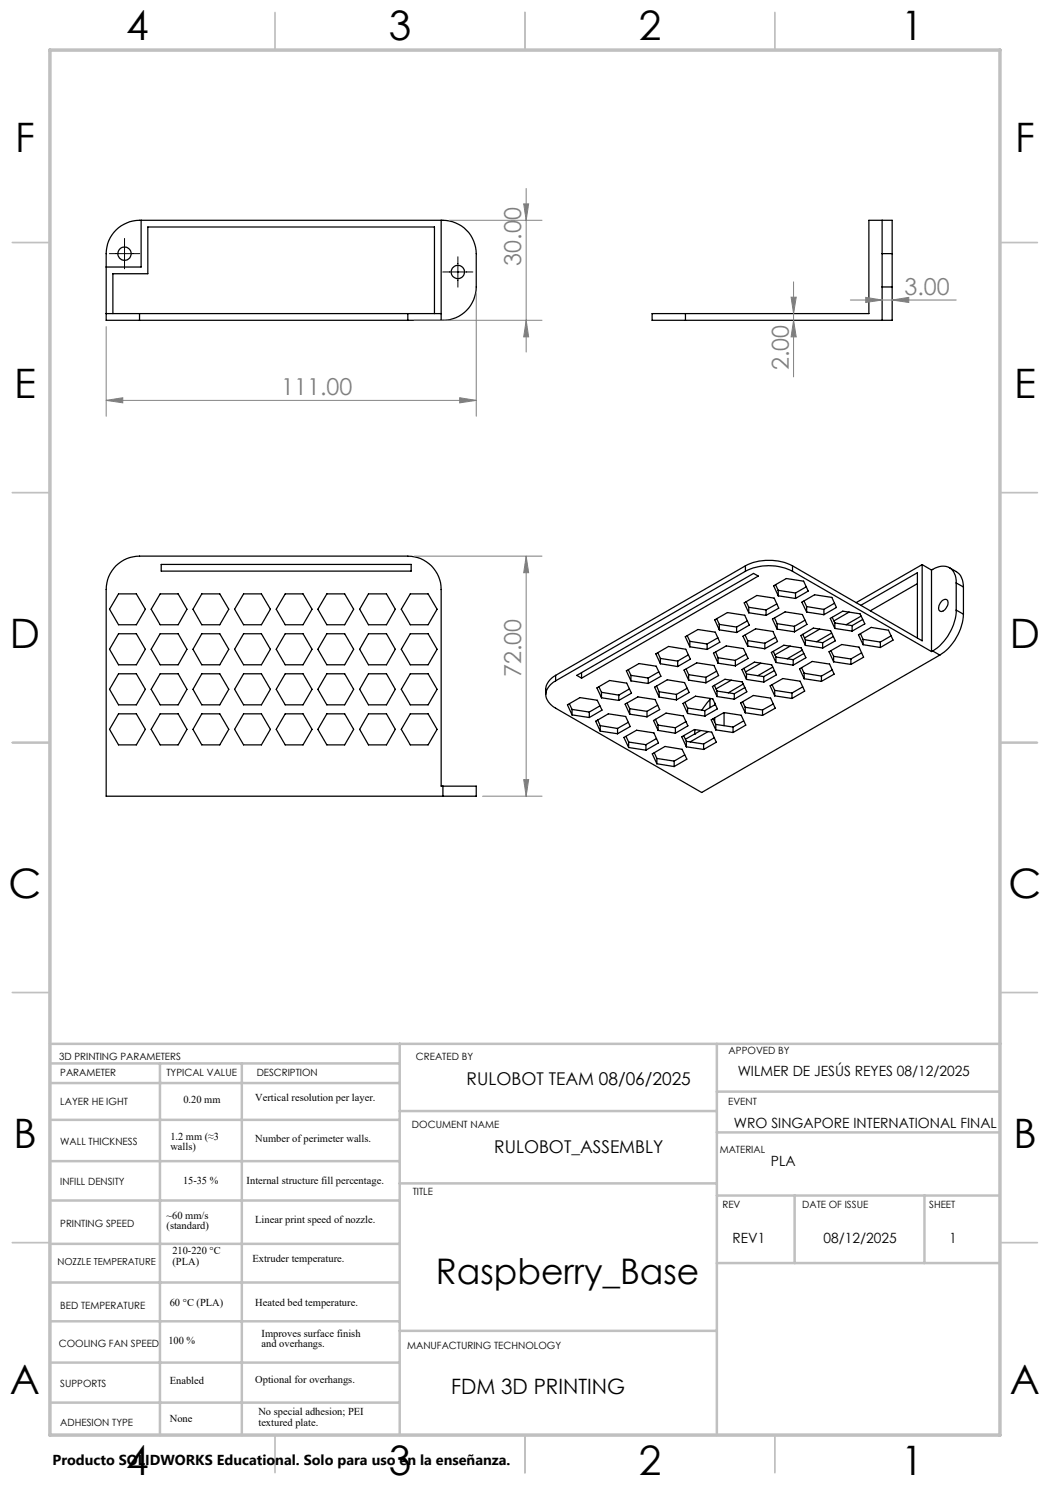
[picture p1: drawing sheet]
<svg xmlns="http://www.w3.org/2000/svg" width="210mm" height="297mm" viewBox="0 0 210 297" stroke-linecap="round" stroke-linejoin="round" font-family="sans-serif">
<g fill="none" stroke="#c0c0c0" stroke-width=".35">
<path d="M55 2.5v7.5M105 2.5v7.5M155 2.5v7.5M2.5 48.5h7.5M200 48.5h7.5M2.5 98.5h7.5M200 98.5h7.5M2.5 148.5h7.5M200 148.5h7.5M2.5 198.5h7.5M200 198.5h7.5M2.5 248.5h7.5"/>
<path d="M200 248.5h7.5M55 287v7.5M105 287v7.5M155 287v7.5"/>
</g>
<g fill="none" stroke="#c0c0c0" stroke-width=".5">
<path d="M10 208.8h190.2M10.1 212.7h69.6M10.1 216.6h69.6M32 212.7v74.4M48.4 212.7v74.4M79.9 208.8v78.2M143.4 208.8v78.2M143.4 218.3h56.6M10.1 224h69.6M10.1 232.2h69.6M79.9 236.7h63.5M79.9 222.2h63.5"/>
<path d="M143.4 226.5h56.6M143.4 239.1h56.6M158.9 239.1v13.5M184.9 239.1v13.5M10.1 240.1h69.6M10.1 256.5h69.6M10.1 248.8h69.6M143.4 252.6h56.6M10.1 272.5h69.6M10.1 264.3h69.6M79.9 266.2h63.5M10.1 280.5h69.6"/>
</g>
<path d="M10 10h190v277h-190z" fill="none" stroke="#c0c0c0" stroke-width=".7"/>
<g fill="none" stroke="#000" stroke-width=".25">
<path d="M28.2 44.1v9.3h-7M88.2 44.1v20M176.4 57.4v6.7M176.4 44.1v6.6M176.4 57.4h2M176.4 50.7h2M176.4 50.7v6.7M178.4 57.4v6.7h-41.3M178.4 50.7v-6.6h-4.6v18.6h-36.7M178.4 50.7v6.7M21.2 62.7h6.7M22.6 62.7v-8h7v-9.3h57.3v17.3"/>
<path d="M27.9 64.1h-6.7v-13.4a6.7 6.7 0 0 1 6.7-6.6h60.7a6.7 6.7 0 0 1 6.6 6.6v6.7a6.7 6.7 0 0 1-7 6.7M27.9 62.7v1.4M27.9 64.1h53.7M27.9 62.7h53.7M81.6 64.1h6.6M81.6 62.7h6.6M81.6 62.7v1.4M137.1 62.7h-6.7v1.4h6.7M137.1 62.7v1.4M23.7 118.8h3.6l1.8 3-1.8 3.2h-3.6l-1.8-3.2zM32 118.8h3.6l1.8 3-1.8 3.2h-3.6l-1.8-3.2zM32.2 112.9h50v1.3h-50z"/>
<path d="M40.4 118.8h3.6l1.8 3-1.8 3.2h-3.6l-1.8-3.2zM48.7 118.8h3.6l1.8 3-1.8 3.2h-3.6l-1.8-3.2zM57 118.8h3.6l1.8 3-1.8 3.2h-3.6l-1.8-3.2zM65.4 118.8h3.5l1.8 3-1.8 3.2h-3.5l-1.8-3.2zM73.7 118.8h3.6l1.8 3-1.8 3.2h-3.6l-1.8-3.2zM82.1 118.8h3.5l1.8 3-1.8 3.2h-3.5l-1.8-3.2zM149.1 114.3a10.4 10.4 0 0 1 9.4 0M149.1 113.2a10.7 10.7 0 0 1 9.4 0M149.1 114.3l-38 21.9M149.1 113.2v1.1M149.1 113.2l-38 21.9M155.1 116.9l.5 1.2"/>
<path d="M155.6 119.2l-.9-2 2.6-1.5 3.4 .5 .9 2-2.5 1.5M155.6 119.2l3.5 .5M155.6 118.1v1.1M155.6 118.1l3.5 .5M158.5 114.3l27.8 16M158.5 113.2v1.1M159.1 118.6v1.1M161.3 117.4l-2.2 1.2M183.5 116.7l-9.4 5.5M184.4 112.9v15.3l-25.9-15M184.4 112.9l1.9 1.1M184.4 112.9l-13.2 7.6"/>
<path d="M186.3 114a3.2 3.2 0 0 1 4.2 0l.6 1.1 .1 1.5M186.3 114v16.3M189.9 113.5a5.2 5.2 0 0 1 2.2 1.6l.5 1.3 .1 1M191.2 116.6v5.4M191.2 116.6l1.5 .8M192.7 117.4v5.4M23.7 134.8h3.6l1.8 3.1-1.8 3.1h-3.6l-1.8-3.1zM23.7 126.7h3.6l1.8 3.2-1.8 3.1h-3.6l-1.8-3.1zM32 134.8h3.6l1.8 3.1-1.8 3.1h-3.6l-1.8-3.1zM32 126.7h3.6l1.8 3.2-1.8 3.1h-3.6l-1.8-3.1zM40.4 134.8h3.6l1.8 3.1-1.8 3.1h-3.6l-1.8-3.1zM40.4 126.7h3.6l1.8 3.2-1.8 3.1h-3.6l-1.8-3.1z"/>
<path d="M48.7 134.8h3.6l1.8 3.1-1.8 3.1h-3.6l-1.8-3.1zM48.7 126.7h3.6l1.8 3.2-1.8 3.1h-3.6l-1.8-3.1zM57 134.8h3.6l1.8 3.1-1.8 3.1h-3.6l-1.8-3.1zM57 126.7h3.6l1.8 3.2-1.8 3.1h-3.6l-1.8-3.1zM65.4 134.8h3.5l1.8 3.1-1.8 3.1h-3.5l-1.8-3.1zM65.4 126.7h3.5l1.8 3.2-1.8 3.1h-3.5l-1.8-3.1zM73.7 134.8h3.6l1.8 3.1-1.8 3.1h-3.6l-1.8-3.1zM73.7 126.7h3.6l1.8 3.2-1.8 3.1h-3.6l-1.8-3.1zM82.1 134.8h3.5l1.8 3.1-1.8 3.1h-3.5l-1.8-3.1zM82.1 126.7h3.5l1.8 3.2-1.8 3.1h-3.5l-1.8-3.1zM111.1 135.1a3.6 3.6 0 0 0-2 3.8M111.1 135.1v1.1"/>
<path d="M115.4 135.1l35.3-20.4 1 .5-35.4 20.4zM116.3 134.5v1.1M119.8 137.3l.5 1.2M120.3 139.6l-.9-2 2.5-1.5 3.4 .5 1 2-2.5 1.5M120.3 139.6l3.5 .5M120.3 138.5v1.1M120.3 138.5l3.5 .5M123.8 139v1.1M125.7 133.9l.5 1.2M125.9 137.8l-2.1 1.2M126.2 136.2l-.9-2 2.5-1.5 3.4 .5 1 2.1-2.6 1.4M126.2 136.2l3.4 .5"/>
<path d="M126.2 135.1v1.1M126.2 135.1l3.4 .5M129.6 135.6v1.1M131.3 137.2l.5 1.2M131.6 130.5l.5 1.2M131.8 134.4l-2.2 1.2M131.8 139.4l-.9-2 2.6-1.4 3.4 .5 .9 2-2.5 1.5M131.8 139.4l3.5 .6M131.8 138.4v1M131.8 138.4l3.5 .5M132.1 132.7l-.9-1.9 2.5-1.5 3.5 .6 .9 1.9-2.6 1.5M132.1 132.7l3.4 .6"/>
<path d="M132.1 131.7v1M132.1 131.7l3.4 .5M135.3 138.9v1.1M135.5 132.2v1.1M137.2 133.8l.5 1.1M137.4 127.1l.6 1.2M137.4 137.7l-2.1 1.2M137.7 131l-2.2 1.2M137.7 136l-.9-2 2.5-1.4 3.5 .5 .9 2-2.5 1.5M137.7 136l3.5 .6M137.7 134.9v1.1M137.7 134.9l3.5 .6"/>
<path d="M138 129.4l-.9-2.1 2.5-1.4 3.5 .5 .9 2-2.6 1.5M138 129.4l3.4 .5M138 128.3v1.1M138 128.3l3.4 .5M141.2 135.5v1.1M141.4 128.8v1.1M142 139.9l-1.6 2.2M142 139.7v1.8M142.9 137.1l.5 1.1M143.1 130.4l.5 1.1M143.3 123.7l.6 1.2M143.3 134.2l-2.1 1.3"/>
<path d="M143.4 139.3l-.9-2 2.5-1.4 3.4 .5 1 2-2.5 1.4M143.4 139.3l3.5 .5M143.4 138.2v1.1M143.4 138.2l3.5 .5M143.6 127.6l-2.2 1.2M143.6 132.6l-.9-2 2.5-1.4 3.5 .5 .9 2-2.5 1.5M143.6 132.6l3.5 .6M143.6 131.5v1.1M143.6 131.5l3.5 .6M143.9 126l-1-2 2.6-1.5 3.4 .5 1 2-2.6 1.5M143.9 126l3.4 .5M143.9 124.9v1.1"/>
<path d="M143.9 124.9l3.4 .5M146.3 136l-3.1 1.8M146.9 138.7v1.1M147.1 132.1v1.1M147.3 125.4v1.1M148.7 136.8l-3 1.8M148.8 133.7l.5 1.1M149 137.5l-2.1 1.2M149 127l.5 1.1M149.2 120.3l.6 1.2M149.2 130.8l-2.1 1.3M149.3 135.9l-.9-2 2.5-1.5 3.4 .6 1 2-2.5 1.4"/>
<path d="M149.3 135.9l3.5 .5M149.3 134.8v1.1M149.3 134.8l3.5 .5M149.5 124.2l-2.2 1.2M149.5 129.2l-.9-2 2.5-1.4 3.5 .5 .9 2-2.5 1.4M149.5 129.2l3.5 .5M149.5 128.1v1.1M149.5 128.1l3.5 .6M149.8 122.6l-1-2 2.6-1.5 3.4 .5 1 2-2.6 1.5M149.8 122.6l3.4 .5M149.8 121.5v1.1M149.8 121.5l3.4 .5"/>
<path d="M152.2 132.6l-3.1 1.8M152.8 135.3v1.1M153 128.7v1M153.2 122v1.1M154.4 136.9l.5 1.2M154.6 133.4l-3 1.7M154.7 130.3l.5 1.1M154.9 134.1l-2.1 1.2M154.9 123.6l.5 1.1M154.9 139.2l-.9-2 2.6-1.5 3.4 .5 .9 2-2.5 1.5M154.9 139.2l3.5 .5M154.9 138.1v1.1"/>
<path d="M154.9 138.1l3.5 .5M155.1 127.5l-2.1 1.2M155.2 132.5l-.9-2 2.5-1.5 3.4 .6 1 1.9-2.6 1.5M155.2 132.5l3.4 .5M155.2 131.4v1.1M155.2 131.4l3.4 .5M155.4 120.8l-2.2 1.2M155.4 125.8l-.9-2 2.5-1.4 3.5 .5 .9 2-2.5 1.5M155.4 125.8l3.5 .6M155.4 124.7v1.1M155.4 124.7l3.5 .6M158 129.2l-3 1.8"/>
<path d="M158.4 138.6v1.1M158.6 131.9v1.1M158.9 125.3v1.1M160.3 133.5l.5 1.2M160.4 130l-3 1.8M160.5 126.9l.6 1.1M160.5 137.4l-2.1 1.2M160.8 130.7l-2.2 1.2M160.8 120.2l.5 1.1M160.8 135.7l-.9-1.9 2.6-1.5 3.4 .5 .9 2-2.5 1.5M160.8 135.7l3.5 .6M160.8 134.7v1"/>
<path d="M160.8 134.7l3.5 .5M161 124l-2.1 1.3M161.1 129.1l-.9-2 2.5-1.5 3.4 .5 1 2.1-2.6 1.4M161.1 129.1l3.4 .5M161.1 128v1.1M161.1 128l3.4 .5M161.3 122.4l-.9-2 2.5-1.4 3.5 .5 .9 2-2.5 1.4M161.3 122.4l3.5 .5M161.3 121.3v1.1M161.3 121.3l3.5 .6M163.9 125.8l-3 1.8M164.3 135.2v1.1"/>
<path d="M164.5 128.5v1.1M164.8 121.9v1M166.2 130.1l.5 1.2M166.3 126.6l-3 1.7M166.4 123.5l.6 1.1M166.4 134l-2.1 1.2M166.7 127.3l-2.2 1.2M166.7 132.4l-.9-2.1 2.5-1.4 3.5 .5 .9 2-2.5 1.5M166.7 132.4l3.5 .5M166.7 131.3v1.1M166.7 131.3l3.5 .5M166.9 120.6l-2.1 1.3"/>
<path d="M167 125.7l-.9-2 2.5-1.5 3.4 .6 1 2-2.6 1.4M167 125.7l3.4 .5M167 124.6v1.1M167 124.6l3.4 .5M169.8 122.4l-3 1.8M170.2 131.8v1.1M170.4 125.1v1.1M172.1 126.7l.5 1.2M172.2 121.1l11.3-6.6v13.1M172.2 123.2l-3 1.8M172.3 130.6l-2.1 1.2M172.5 123.9l-2.1 1.2"/>
<path d="M172.6 128.9l-.9-1.9 2.5-1.5 3.5 .5 .9 2-2.5 1.5M172.6 128.9l3.5 .6M172.6 127.9v1M172.6 127.9l3.5 .5M176.1 128.4v1.1M178.2 127.2l-2.1 1.2M186.5 130.2l-.2 .1M186.5 130.2l1.5 .8M188 131l-47.7 27.5-29.2-16.9a2.93 2.93 0 0 1-1.6-3.8l.8-1 .8-.6M188.3 120.2a.69 .69 0 0 1 1-.3 .69 .69 0 0 1 .3 1 1.42 1.42 0 0 1-1.6 1.3 1.51 1.51 0 0 1 .3-2zM191.2 122a10.5 10.5 0 0 1-4.7 8.2M191.2 122l1.5 .8"/>
<path d="M192.7 122.8a10.6 10.6 0 0 1-4.7 8.2M23.7 142.8h3.6l1.8 3.1-1.8 3.1h-3.6l-1.8-3.1zM32 142.8h3.6l1.8 3.1-1.8 3.1h-3.6l-1.8-3.1zM40.4 142.8h3.6l1.8 3.1-1.8 3.1h-3.6l-1.8-3.1zM48.7 142.8h3.6l1.8 3.1-1.8 3.1h-3.6l-1.8-3.1zM57 142.8h3.6l1.8 3.1-1.8 3.1h-3.6l-1.8-3.1zM65.4 142.8h3.5l1.8 3.1-1.8 3.1h-3.5l-1.8-3.1zM73.7 142.8h3.6l1.8 3.1-1.8 3.1h-3.6l-1.8-3.1zM82.1 142.8h3.5l1.8 3.1-1.8 3.1h-3.5l-1.8-3.1zM88.6 157.2h-.4v-39.3a6.6 6.6 0 0 0-6.6-6.7h-53.7a6.6 6.6 0 0 0-6.7 6.7v41.3h67.4M88.6 157.2h6.6v2h-6.6M88.6 157.2v2"/>
<path d="M113.9 140.8l.5 1.1M114.4 143l-.9-2 2.5-1.5 3.5 .5 .9 2-2.5 1.5M114.4 143l3.5 .5M114.4 141.9v1.1M114.4 141.9l3.5 .5M117.9 142.4v1.1M119.5 144l.6 1.1M120 141.2l-2.1 1.2M120.1 146.2l-1-2 2.6-1.4 3.4 .5 .9 2-2.5 1.5M120.1 146.2l3.4 .6M120.1 145.1v1.1M120.1 145.1l3.4 .6"/>
<path d="M123.5 145.7v1.1M125.2 147.3l.5 1.1M125.4 140.6l.5 1.1M125.7 144.5l-2.2 1.2M125.7 149.5l-.9-2 2.5-1.5 3.5 .6 .9 2-2.5 1.4M125.7 149.5l3.5 .5M125.7 148.4v1.1M125.7 148.4l3.5 .5M125.9 142.8l-.9-2 2.6-1.4 3.4 .5 .9 2-2.5 1.5M125.9 142.8l3.5 .6M125.9 141.7v1.1M125.9 141.7l3.5 .6"/>
<path d="M129.2 148.9v1.1M129.4 142.3v1.1M130.8 150.5l.6 1.2M131.1 143.9l.5 1.1M131.3 147.7l-2.1 1.2M131.4 152.7l-.9-1.9 2.5-1.5 3.4 .6 1 1.9-2.6 1.5M131.4 152.7l3.4 .6M131.4 151.7v1M131.4 151.7l3.4 .5M131.6 141l-2.2 1.3M131.6 146.1l-.9-2 2.5-1.5 3.5 .6 .9 2-2.5 1.4M131.6 146.1l3.5 .5"/>
<path d="M131.6 145v1.1M131.6 145l3.5 .6M134.8 152.2v1.1M135.1 145.6v1M136.7 147.1l.6 1.2M136.9 151l-2.1 1.2M137 140.5l.5 1.1M137.2 144.3l-2.1 1.3M137.3 149.4l-1-2 2.6-1.5 3.4 .5 1 2-2.6 1.5M137.3 149.4l3.4 .5M137.3 148.3v1.1M137.3 148.3l3.4 .5"/>
<path d="M137.5 142.7l-.9-2 2.5-1.5 3.5 .6 .9 2-2.5 1.4M137.5 142.7l3.5 .5M137.5 141.6v1.1M137.5 141.6l3.5 .5M138.9 146.8h.1M139 145.9l-.1 .9M140.1 146.1l-3 1.7M140.7 148.8v1.1M141 142.1v1.1M141.6 146.3l-3.6 2.1M142.6 143.7l.6 1.2M142.8 147.6l-2.1 1.2"/>
<path d="M142.9 140.6v.4M142.9 143.5v.9M143.1 140.9l-2.1 1.2M143.2 146l3.4 .5M143.2 144.9v1.1M143.2 144.9l3.4 .5M144.8 142.5l-2.6 1.5 1 2M144.8 142.5l3.4 .5 1 2-2.6 1.5M144.8 142.5v2.6M146.6 145.4v1.1M148.5 140.3l.5 1.2M148.7 144.2l-2.1 1.2"/>
<path d="M149 142.6l-.9-2 2.6-1.5 3.4 .5 .9 2-2.5 1.5M149 142.6l3.5 .5M149 141.5v1.1M149 141.5l3.5 .5M152.5 142v1.1M154.7 140.8l-2.2 1.2"/>
<circle cx="24.9" cy="50.7" r="1.33"/>
<circle cx="91.6" cy="54.4" r="1.34"/>
</g>
<g fill="none" stroke="#808080" stroke-width=".2">
<path d="M105.2 37.7v32.7M89.9 44.1h18.5M95.2 58.7v24.6M104.7 40.8h1l-.5 3.3zM158.2 59.4h1l-.5 3.3zM158.7 56.4v19M173.1 59.5l3.3 .5-3.3 .5zM21.2 65.3v18M82.8 64.1h25.6M91.9 79.5l3.3 .6-3.3 .5zM105.2 64.1l.5 3.3h-1zM158.7 64.1l.5 3.3h-1z"/>
<path d="M170.1 60h21.1M178.4 60l3.4-.5v1zM21.2 80.1l3.4-.6v1.1zM21.2 80.1h74M82.8 111.2h25.6M105.2 111.2l.5 3.3h-1zM105.2 111.2v48M96.5 159.2h11.9M104.7 155.9h1l-.5 3.3z"/>
</g>
<path d="M21.9 50.7h6M24.9 47.7v6.1M88.5 54.4h6.1M91.6 51.4v6" fill="none" stroke="#000" stroke-width=".2"/>
<g fill="#808080">
<path d="M173.1 59.5l3.3 .5-3.3 .5zM178.4 60l3.4-.5v1z"/>
<path d="M21.2 80.1l3.4-.6v1.1zM91.9 79.5l3.3 .6-3.3 .5z"/>
<path d="M104.7 155.9h1l-.5 3.3zM105.2 111.2l.5 3.3h-1zM158.7 64.1l.5 3.3h-1zM158.2 59.4h1l-.5 3.3z"/>
<path d="M105.2 64.1l.5 3.3h-1zM104.7 40.8h1l-.5 3.3z"/>
</g>
<g font-size="8.1">
<text x="25.2" y="8">4</text>
<text x="77.7" y="8">3</text>
<text x="127.7" y="8">2</text>
<text x="180.2" y="8">1</text>
<text x="3" y="30.4">F</text>
<text x="203" y="30.4">F</text>
<text x="2.8" y="79.6">E</text>
<text x="202.8" y="79.6">E</text>
<text x="2" y="129.6">D</text>
<text x="202" y="129.6">D</text>
<text x="1.7" y="179.6">C</text>
<text x="201.7" y="179.6">C</text>
<text x="2.7" y="229.6">B</text>
<text x="202.7" y="229.6">B</text>
<text x="2" y="278.9">A</text>
<text x="202" y="278.9">A</text>
<text x="25.2" y="295">4</text>
<text x="77.7" y="295">3</text>
<text x="127.7" y="295">2</text>
<text x="180.2" y="295">1</text>
</g>
<text font-size="7.1" x="87.2" y="256.8">Raspberry_Base</text>
<g font-size="4.7" fill="#808080">
<text x="104.2" y="53.1" transform="rotate(-90 104.2 53.1)">30.00</text>
<text x="180.9" y="59">3.00</text>
<text x="157.7" y="74.1" transform="rotate(-90 157.7 74.1)">2.00</text>
<text x="56.3" y="79">111.00</text>
<text x="104.2" y="135.4" transform="rotate(-90 104.2 135.4)">72.00</text>
</g>
<text font-size="4.2" x="90.2" y="278.9">FDM 3D PRINTING</text>
<g font-size="3.5">
<text x="93.3" y="217">RULOBOT TEAM 08/06/2025</text>
<text x="98.8" y="230.6">RULOBOT_ASSEMBLY</text>
</g>
<text font-size="2.9" x="10.5" y="292.9">Producto SOLIDWORKS Educational. Solo para uso en la enseñanza.</text>
<g font-size="2.8">
<text x="147.5" y="215.1">WILMER DE JESÚS REYES 08/12/2025</text>
<text x="146.8" y="225.6">WRO SINGAPORE INTERNATIONAL FINAL</text>
<text x="154.2" y="233.1">PLA</text>
<text x="146.5" y="248.6">REV1</text>
<text x="164.7" y="248.6">08/12/2025</text>
<text x="189.9" y="248.6">1</text>
</g>
<g font-size="2.1">
<text x="36.7" y="220.7">0.20 mm</text>
<text x="51.1" y="220.3">Vertical resolution per layer.</text>
<text x="34.1" y="227.9">1.2 mm (≈3</text>
<text x="34.1" y="230">walls)</text>
<text x="51.1" y="228.4">Number of perimeter walls.</text>
<text x="36.6" y="236.7">15-35 %</text>
<text x="49.3" y="236.7">Internal structure fill percentage.</text>
<text x="33.3" y="243.8">~60 mm/s</text>
<text x="33.3" y="245.9">(standard)</text>
<text x="51.1" y="244.6">Linear print speed of nozzle.</text>
<text x="34.5" y="250.9">210-220 °C</text>
<text x="34.5" y="253">(PLA)</text>
<text x="50.5" y="252.4">Extruder temperature.</text>
<text x="34" y="261.2">60 °C (PLA)</text>
<text x="51.1" y="261.2">Heated bed temperature.</text>
<text x="33.7" y="268.8">100 %</text>
<text x="52.3" y="267.3">Improves surface finish</text>
<text x="52.3" y="269.4">and overhangs.</text>
<text x="34" y="276.7">Enabled</text>
<text x="51.1" y="276.7">Optional for overhangs.</text>
<text x="34" y="284.5">None</text>
<text x="51.7" y="283">No special adhesion; PEI</text>
<text x="51.7" y="285.1">textured plate.</text>
</g>
<g font-size="2">
<text x="11.8" y="212">3D PRINTING PARAMETERS</text>
<text x="12.1" y="215.1">PARAMETER</text>
<text x="33.3" y="215.1">TYPICAL VALUE</text>
<text x="51.3" y="215.1">DESCRIPTION</text>
<text x="83.2" y="212">CREATED BY</text>
<text x="145.7" y="210.7">APPOVED BY</text>
<text x="12.1" y="221">LAYER HE IGHT</text>
<text x="145.6" y="221">EVENT</text>
<text x="82.4" y="225.6">DOCUMENT NAME</text>
<text x="12.1" y="229.1">WALL THICKNESS</text>
<text x="143.9" y="230.5">MATERIAL</text>
<text x="12.1" y="237">INFILL DENSITY</text>
<text x="82.6" y="238.9">TITLE</text>
<text x="12.1" y="245.3">PRINTING SPEED</text>
<text x="144.5" y="241.7">REV</text>
<text x="160.4" y="241.7">DATE OF ISSUE</text>
<text x="185.8" y="241.7">SHEET</text>
<text x="12.1" y="261.9">BED TEMPERATURE</text>
<text x="11.8" y="269.5">COOLING FAN SPEED</text>
<text x="81.4" y="269.8">MANUFACTURING TECHNOLOGY</text>
<text x="12.1" y="277.4">SUPPORTS</text>
<text x="12.1" y="285.1">ADHESION TYPE</text>
</g>
<text font-size="1.9" x="11.5" y="253">NOZZLE TEMPERATURE</text>
</svg>
